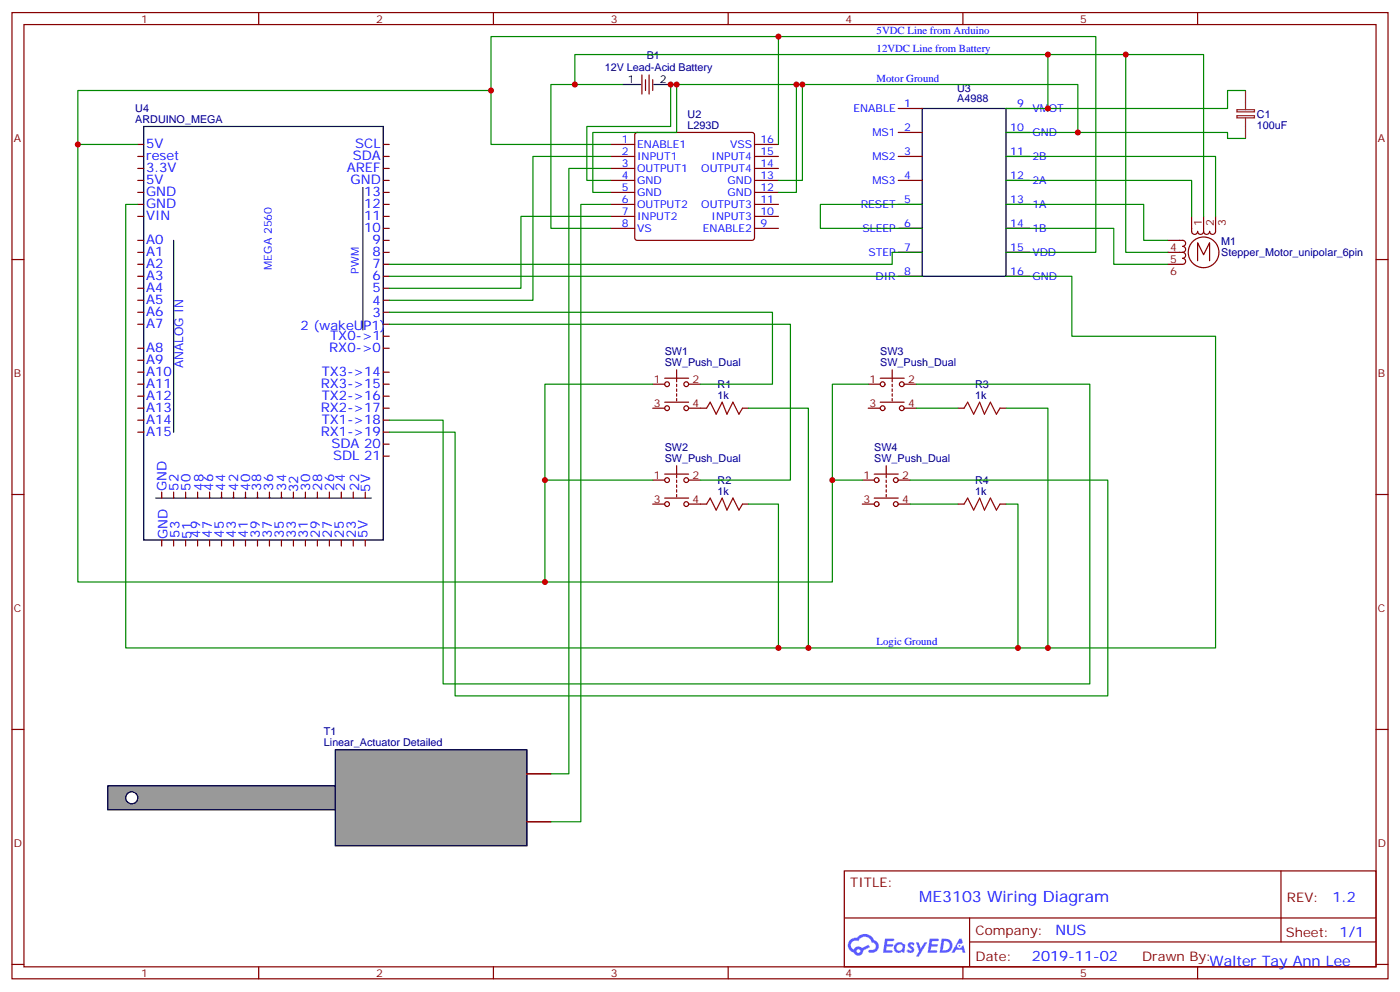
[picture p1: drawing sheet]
<svg xmlns="http://www.w3.org/2000/svg" width="412mm" height="292mm" viewBox="0 0 412 292" stroke-linecap="round" stroke-linejoin="round" font-family="sans-serif">
<g fill="none" stroke="#870000" stroke-width=".35">
<path d="M3.5 3.7h405.4v284.3h-405.4zM7.1 7.2h398.2v277.3h-398.2zM76.2 3.7v3.5M145.3 3.7v3.5M214.5 3.7v3.5M283.6 3.7v3.5M352.8 3.7v3.5M3.5 76.4h3.6M405.3 76.4h3.6M3.5 145.5h3.6M405.3 145.5h3.6M3.5 214.7h3.6"/>
<path d="M405.3 214.7h3.6M248.7 256.3h156.6v28.2h-156.6zM377.3 256.3v20.9M248.7 270.1h156.5M285.6 277.2h119.6M285.6 270.1v14.2M3.5 283.8h3.6M76.2 284.5v3.5M145.3 284.5v3.5M214.5 284.5v3.5M283.6 284.5v3.5M352.8 284.5v3.5"/>
<path d="M405.3 283.8h3.6"/>
</g>
<g fill="#5487ff">
<path d="M267.7 277.5a1.22 1.22 0 0 1 1.7 .2l-.4 .6a.47 .47 0 0 0-.3-.4 .47 .47 0 0 0-.5 .2l.1 .2a1.14 1.14 0 0 1 .8 1.8 1.14 1.14 0 0 1-1.9 0l-.2-.2 .5-.6 .7 .5a.29 .29 0 0 0 .3-.3 .29 .29 0 0 0-.2-.3 1.04 1.04 0 0 1-.6-1.7z"/>
<path d="M260.7 276.2h2.4l.3 .2-.2 .5-1.8 .1-.1 .8h1.5l.3 .4-.3 .4h-1.6l-.2 1.1h1.7l.2 .3-.2 .3-2.6 .1z"/>
<path d="M273.8 276.2h2.4l.3 .2-.1 .5-1.8 .1-.2 .8h1.6l.3 .4-.4 .4-1.6-.1-.1 1.1 1.7 .1 .2 .3-.2 .3-2.6 .1z"/>
<path d="M282.6 276.2h.7l.3 1.3-.6 .3a.69 .69 0 0 0-1 .3 .69 .69 0 0 0 .4 .9 .69 .69 0 0 0 .9-.6l.5-.2 .6 2.2h-.8l-.2-.9h-1.8l-.5 .9h-.8z"/>
<path d="M269.8 277.3h.8l.6 1.8 1.1-1.8h.9l-2.6 4.2h-.8l.9-1.5z"/>
<path d="M277.4 276.2l-.6 4.2h1.3a2.11 2.11 0 0 0 2.5-2.1 2.11 2.11 0 0 0-2.5-2.1zM278.1 277a1.39 1.39 0 0 1 1.7 1.4 1.39 1.39 0 0 1-1.8 1.2h-.3z"/>
<path d="M263.7 277.8a1.54 1.54 0 0 0-.1 2.2 1.54 1.54 0 0 0 2.2 .1l.6 .3 .3-2.3-.2-.3h-.4a1.49 1.49 0 0 0-2.4 0zM264 278.8a.94 .94 0 0 1 1.8 0 .94 .94 0 0 1-1.8 0z"/>
<path d="M250.4 276.6a2.18 2.18 0 0 0 1.1 3.7 1.44 1.44 0 0 0 1.6 .9 1.44 1.44 0 0 0 1.2-1.4l2-1.1-.5-.7-1.9 1a1.47 1.47 0 0 0-2.4 .4 1.39 1.39 0 0 1-.7-1.9 1.39 1.39 0 0 1 2-.5 2.12 2.12 0 0 1 2.2-1.3 2.12 2.12 0 0 1 1.9 1.7 1.14 1.14 0 0 1 1.1 1.4 1.14 1.14 0 0 1-1.7 .7 .43 .43 0 0 0-.5 .4 .43 .43 0 0 0 .4 .5 1.98 1.98 0 0 0 2.5-1.2 1.98 1.98 0 0 0-1.2-2.6 3.1 3.1 0 0 0-5.3-.6l-.9 .1zM252.3 279.9a.55 .55 0 0 1 1.1 0 .55 .55 0 0 1-1.1 0z"/>
<circle cx="282.6" cy="278.3" r=".26"/>
</g>
<g fill="none" stroke="#870000" stroke-width=".35">
<path d="M187.2 39.2l.5-.2h33.8l.5 .2 .2 .5v30.3l-.2 .5-.5 .2h-33.8l-.5-.2-.2-.5v-30.3zM189.1 22v5.7M190.1 23.5v3.1M191.2 22v5.7M192.3 23.5v3.1M40.6 42.5h1.7M40.6 46h1.7M40.6 49.6h1.7M40.6 53.1h1.7M40.6 56.6h1.7M112.9 42.5h1.8M112.9 46h1.8"/>
<path d="M112.9 49.6h1.8M112.9 53.1h1.8M112.9 56.6h1.8M179.9 42.5h7.1M179.9 46h7.1M179.9 49.6h7.1M179.9 53.1h7.1M179.9 56.6h7.1M222.2 42.5h7.1M222.2 46h7.1M222.2 49.6h7.1M222.2 53.1h7.1"/>
<path d="M222.2 56.6h7.1M40.6 60.1h1.7M40.6 63.7h1.7M40.6 70.7h1.7M40.6 74.3h1.7M40.6 77.8h1.7M112.9 60.1h1.8M112.9 63.7h1.8M112.9 67.2h1.8M112.9 70.7h1.8M112.9 74.3h1.8M112.9 77.8h1.8"/>
<path d="M179.9 60.1h7.1M179.9 63.7h7.1M179.9 67.2h7.1M222.2 60.1h7.1M222.2 63.7h7.1M222.2 67.2h7.1M40.6 81.3h1.7M40.6 84.8h1.7M40.6 88.4h1.7M40.6 91.9h1.7M40.6 95.4h1.7M112.9 81.3h1.8"/>
<path d="M112.9 84.8h1.8M112.9 88.4h1.8M112.9 91.9h1.8M112.9 95.4h1.8M112.9 99h1.8M40.6 102.5h1.7M40.6 109.5h1.7M40.6 113.1h1.7M40.6 116.6h1.7M40.6 106h1.7M112.9 102.5h1.8M112.9 109.5h1.8"/>
<path d="M112.9 113.1h1.8M112.9 116.6h1.8M40.6 120.1h1.7M40.6 123.6h1.7M40.6 127.2h1.7M112.9 120.1h1.8M112.9 123.6h1.8M112.9 127.2h1.8M112.9 130.7h1.8M112.9 134.2h1.8M47.6 144.8v1.8M47.6 158.9v1.8"/>
<path d="M51.2 144.8v1.8M51.2 158.9v1.8M54.7 144.8v1.8M54.7 158.9v1.8M58.2 144.8v1.8M58.2 158.9v1.8M61.7 144.8v1.8M61.7 158.9v1.8M65.3 144.8v1.8M65.3 158.9v1.8M68.8 144.8v1.8M68.8 158.9v1.8"/>
<path d="M72.3 144.8v1.8M72.3 158.9v1.8M75.8 144.8v1.8M75.8 158.9v1.8M79.4 144.8v1.8M79.4 158.9v1.8M82.9 144.8v1.8M82.9 158.9v1.8M86.4 144.8v1.8M86.4 158.9v1.8M90 144.8v1.8M90 158.9v1.8"/>
<path d="M93.5 144.8v1.8M93.5 158.9v1.8M97 144.8v1.8M97 158.9v1.8M100.5 144.8v1.8M100.5 158.9v1.8M104.1 144.8v1.8M104.1 158.9v1.8M107.6 144.8v1.8M107.6 158.9v1.8"/>
</g>
<path d="M42.3 37.2h70.6v121.7h-70.6zM183.4 24.9h5.3M192.6 24.9h5M106.9 55.2v41.9M51.2 70.7v56.5M45.9 146.6h63.5" fill="none" stroke="#000" stroke-width=".35"/>
<g fill="none" stroke="#850000" stroke-width=".35">
<path d="M192.3 113.1h3.5M195.8 118.4h7M195.8 111.3h7M197.2 113.1a.71 .71 0 0 0-1-.7 .71 .71 0 0 0-.1 1.2 .71 .71 0 0 0 1.1-.4M199.3 108.8v2.5M199.3 111.7v.7M199.3 113.1v.7M199.3 114.5v.7M199.3 115.9v.7M199.3 117.3v.7M206.4 113.1h-3.6a.71 .71 0 0 0-1-.7 .71 .71 0 0 0-.1 1.2 .71 .71 0 0 0 1.1-.4M255.8 113.1h3.5"/>
<path d="M259.3 118.4h7M259.3 111.3h7M260.7 113.1a.71 .71 0 0 0-1-.7 .71 .71 0 0 0-.1 1.2 .71 .71 0 0 0 1.1-.4M262.8 108.8v2.5M262.8 111.7v.7M262.8 113.1v.7M262.8 114.5v.7M262.8 115.9v.7M262.8 117.3v.7M269.9 113.1h-3.6a.71 .71 0 0 0-1-.7 .71 .71 0 0 0-.1 1.2 .71 .71 0 0 0 1.1-.4M192.3 120.1h3.5M195.8 139.5h7"/>
<path d="M197.2 120.1a.71 .71 0 0 0-1-.6 .71 .71 0 0 0-.1 1.2 .71 .71 0 0 0 1.1-.5M199.3 137.1v2.4M199.3 139.9v.7M206.4 120.1h-3.6a.71 .71 0 0 0-1-.6 .71 .71 0 0 0-.1 1.2 .71 .71 0 0 0 1.1-.5M255.8 120.1h3.5M257.5 139.5h7.1M260.7 120.1a.71 .71 0 0 0-1-.6 .71 .71 0 0 0-.1 1.2 .71 .71 0 0 0 1.1-.5M261.1 137.1v2.4M261.1 139.9v.7M269.9 120.1h-3.6a.71 .71 0 0 0-1-.6 .71 .71 0 0 0-.1 1.2 .71 .71 0 0 0 1.1-.5M192.3 141.3h3.5M192.3 148.3h3.5"/>
<path d="M195.8 146.6h7M197.2 148.3a.71 .71 0 0 0-1-.6 .71 .71 0 0 0-.1 1.2 .71 .71 0 0 0 1.1-.4M197.2 141.3a.71 .71 0 0 0-1-.6 .71 .71 0 0 0-.1 1.2 .71 .71 0 0 0 1.1-.5M199.3 141.3v.7M199.3 142.7v.7M199.3 144.1v.7M199.3 145.5v.7M206.4 148.3h-3.6a.71 .71 0 0 0-1-.6 .71 .71 0 0 0-.1 1.2 .71 .71 0 0 0 1.1-.4M206.4 141.3h-3.6a.71 .71 0 0 0-1-.6 .71 .71 0 0 0-.1 1.2 .71 .71 0 0 0 1.1-.5M254 141.3h3.5M254 148.3h3.5M257.5 146.6h7.1"/>
<path d="M258.9 148.3a.71 .71 0 0 0-1-.6 .71 .71 0 0 0-.1 1.2 .71 .71 0 0 0 1.1-.4M258.9 141.3a.71 .71 0 0 0-1-.6 .71 .71 0 0 0-.1 1.2 .71 .71 0 0 0 1.1-.5M261.1 141.3v.7M261.1 142.7v.7M261.1 144.1v.7M261.1 145.5v.7M268.1 148.3h-3.5a.71 .71 0 0 0-1-.6 .71 .71 0 0 0-.1 1.2 .71 .71 0 0 0 1.1-.4M268.1 141.3h-3.5a.71 .71 0 0 0-1-.6 .71 .71 0 0 0-.1 1.2 .71 .71 0 0 0 1.1-.5"/>
</g>
<g fill="#999" stroke="#000" stroke-width=".35">
<path d="M98.8 220.7h56.4v28.2h-56.4z"/>
<path d="M31.7 231.2h67.1v7.1h-67.1z"/>
</g>
<path d="M155.2 227.7h7.1M155.2 241.8h7.1" fill="none" stroke="#8c2424" stroke-width=".35"/>
<circle cx="38.8" cy="234.8" r="1.76" fill="#fff" stroke="#000" stroke-width=".35"/>
<g fill="none" stroke="#870000" stroke-width=".35">
<path d="M264.6 31.9h7M264.6 39h7M296.3 31.9h7.1M296.3 39h7.1M264.6 46h7M264.6 53.1h7M296.3 46h7.1M296.3 53.1h7.1M264.6 60.1h7M264.6 67.2h7M264.6 74.3h7M296.3 60.1h7.1"/>
<path d="M296.3 67.2h7.1M296.3 74.3h7.1M264.6 81.3h7M296.3 81.3h7.1M206.4 120.1h1.7M218.7 120.1h1.8M282.2 120.1h1.8M294.6 120.1h1.7M206.4 148.3h1.7M218.7 148.3h1.8M282.2 148.3h1.8M294.6 148.3h1.7"/>
<path d="M155.2 227.7h7.1M155.2 241.8h7.1"/>
</g>
<path d="M344 70.7h4.4a.88 .88 0 0 1 .8 .9 .88 .88 0 0 1-.8 .9 .88 .88 0 0 1 .8 .9 .88 .88 0 0 1-.8 .9M344 74.3h4.4M348.4 74.3a.88 .88 0 0 1 .8 .8 .88 .88 0 0 1-.8 .9 .88 .88 0 0 1 .9 .9 .88 .88 0 0 1-.9 .9h-4.4M351 63.7v4.4a.88 .88 0 0 0 .9 .9 .88 .88 0 0 0 .9-.9 .88 .88 0 0 0 .9 .9 .88 .88 0 0 0 .8-.9M352.8 76.7v-5.3l1.7 3.6 1.8-3.6v5.3M354.5 63.7v4.4M358.1 63.7v4.4a.88 .88 0 0 1-.9 .9 .88 .88 0 0 1-.9-.9 .88 .88 0 0 1-.9 .9 .88 .88 0 0 1-.9-.9M359.1 74.3a4.5 4.5 0 0 0-6.5-4.1 4.5 4.5 0 0 0-.9 7.6 4.5 4.5 0 0 0 7.2-2.6l.2-.7" fill="none" stroke="#850000" stroke-width=".35"/>
<path d="M208.1 120.1l1.1-1.7 1.8 3.5 1.7-3.5 1.4 3.5 1.8-3.5 1.8 3.5 1-1.8M284 120.1l1-1.7 1.8 3.5 1.8-3.5 1.4 3.5 1.7-3.5 1.8 3.5 1.1-1.8M208.1 148.3l1.1-1.7 1.8 3.5 1.7-3.5 1.4 3.5 1.8-3.5 1.8 3.5 1-1.8M284 148.3l1-1.7 1.8 3.5 1.8-3.5 1.4 3.5 1.7-3.5 1.8 3.5 1.1-1.8" fill="none" stroke="#a10000" stroke-width=".35"/>
<path d="M271.6 31.9h24.7v49.4h-24.7z" fill="none" stroke="#000" stroke-width=".35"/>
<path d="M364.3 34h5.2v.7h-5.2zM364.3 32.3h5.2v.6h-5.2zM366.9 26.6v5.7M366.9 34.7v6" fill="none" stroke="#8c2424" stroke-width=".35"/>
<g fill="none" stroke="#008700" stroke-width=".35">
<path d="M229.3 10.8v31.7M308.7 16.1h45.8v47.6M331.6 16.1v58.2h12.4M144.6 26.6v-15.8h178.2v63.5h-26.5M169.3 24.9v-8.8h139.4v15.8h-12.4M183.4 24.9h-21.1v42.3h17.6M199.3 24.9v14.1h-24.7v17.6h5.3M234.6 24.9v31.7h-5.3M236.4 24.9h81.1v14.1h-21.2M317.5 39h44.1v1.7h5.3M366.9 26.6h-5.3v5.3h-52.9M22.9 42.5v128.8h137.6v-58.2h31.8"/>
<path d="M40.6 42.5h-17.7v-15.9h121.7v15.9h35.3M179.9 46h-22.9v42.4h-42.3M179.9 53.1h-7v-15.9h24.7v-12.3h38.8v28.2h-7.1M179.9 49.6h-12.3v178.1h-5.3M296.3 46h61.8v17.7M296.3 53.1h54.7v10.6M40.6 60.1h-3.6v130.6h271.7v-70.6h-12.4M179.9 63.7h-26.4v21.1h-38.8M179.9 60.1h-8.8v181.7h-8.8M271.6 74.3h-8.8v3.5h-148.1M271.6 60.1h-29.9v7.1h29.9M296.3 60.1h40.6v10.6h7.1"/>
<path d="M296.3 67.2h31.8v10.6h15.9M114.7 91.9h112.8v21.2h-21.1M114.7 95.4h118.1v45.9h-26.4M114.7 81.3h156.9M296.3 81.3h19.4v17.7h42.4v91.7h-49.4M255.8 113.1h-10.6v28.2M269.9 113.1h51.1v88.2h-190.5v-77.7h-15.8M114.7 127.2h19.4v77.6h192.2v-63.5h-58.2M220.5 120.1h17.6v70.6M269.9 120.1h12.3M160.5 141.3h31.8M220.5 148.3h8.8v42.4"/>
<path d="M254 141.3h-8.8v30h-84.7M268.1 148.3h14.1M296.3 148.3h3.6v42.4"/>
</g>
<g fill="#c00">
<circle cx="308.7" cy="190.7" r=".88"/>
<circle cx="238.1" cy="190.7" r=".88"/>
<circle cx="144.6" cy="26.6" r=".88"/>
<circle cx="229.3" cy="10.8" r=".88"/>
<circle cx="331.6" cy="16.1" r=".88"/>
<circle cx="245.2" cy="141.3" r=".88"/>
<circle cx="236.4" cy="24.9" r=".88"/>
<circle cx="160.5" cy="171.3" r=".88"/>
<circle cx="22.9" cy="42.5" r=".88"/>
<circle cx="199.3" cy="24.9" r=".88"/>
<circle cx="197.6" cy="24.9" r=".88"/>
<circle cx="234.6" cy="24.9" r=".88"/>
<circle cx="160.5" cy="141.3" r=".88"/>
<circle cx="169.3" cy="24.9" r=".88"/>
<circle cx="308.7" cy="16.1" r=".88"/>
<circle cx="299.9" cy="190.7" r=".88"/>
<circle cx="229.3" cy="190.7" r=".88"/>
<circle cx="317.5" cy="39" r=".88"/>
<circle cx="308.7" cy="31.9" r=".88"/>
</g>
<text font-size="4.6" fill="#00f" x="270.8" y="265.3">ME3103 Wiring Diagram</text>
<g font-size="4.2" fill="#00f">
<text x="392.5" y="265.6">1.2</text>
<text x="310.9" y="275.1">NUS</text>
<text x="304" y="282.9">2019-11-02</text>
<text x="356.3" y="284.2">Walter Tay Ann Lee</text>
</g>
<g font-size="3.9" fill="#00f">
<text x="43" y="43.6">5V</text>
<text x="43" y="47.1">reset</text>
<text x="103.9" y="47.1">SDA</text>
<text x="104.7" y="43.6">SCL</text>
<text x="43" y="50.6">3.3V</text>
<text x="102.2" y="50.6">AREF</text>
<text x="43" y="54.2">5V</text>
<text x="43" y="57.7">GND</text>
<text x="103.3" y="54.2">GND</text>
<text x="107.3" y="57.7">13</text>
<text x="43" y="61.2">GND</text>
<text x="43" y="64.7">VIN</text>
<text x="107.3" y="61.2">12</text>
<text x="107.3" y="64.7">11</text>
<text x="43" y="71.8">A0</text>
<text x="107.3" y="68.3">10</text>
<text x="109.7" y="71.8">9</text>
<text x="43" y="75.3">A1</text>
<text x="109.7" y="75.3">8</text>
<text x="43" y="78.8">A2</text>
<text x="43" y="82.4">A3</text>
<text x="109.7" y="78.8">7</text>
<text x="109.7" y="82.4">6</text>
<text x="43" y="85.9">A4</text>
<text x="43" y="89.4">A5</text>
<text x="109.7" y="85.9">5</text>
<text x="109.7" y="89.8">4</text>
<text x="43" y="93">A6</text>
<text x="109.7" y="93.3">3</text>
<text x="43" y="96.5">A7</text>
<text x="88.5" y="97.2">2 (wakeUP1)</text>
<text x="97.3" y="100">TX0-&gt;1</text>
<text x="43" y="103.5">A8</text>
<text x="43" y="107.1">A9</text>
<text x="97" y="103.5">RX0-&gt;0</text>
<text x="43" y="110.6">A10</text>
<text x="94.8" y="110.6">TX3-&gt;14</text>
<text x="43" y="114.1">A11</text>
<text x="43" y="117.7">A12</text>
<text x="94.5" y="114.1">RX3-&gt;15</text>
<text x="94.8" y="117.7">TX2-&gt;16</text>
<text x="43" y="121.2">A13</text>
<text x="43" y="124.7">A14</text>
<text x="94.5" y="121.2">RX2-&gt;17</text>
<text x="94.8" y="124.7">TX1-&gt;18</text>
<text x="43" y="128.2">A15</text>
<text x="94.5" y="128.2">RX1-&gt;19</text>
<text x="97.6" y="131.8">SDA 20</text>
<text x="98.1" y="135.3">SDL 21</text>
<text x="49" y="144.5" transform="rotate(-90 49 144.5)">GND</text>
<text x="52.6" y="144.5" transform="rotate(-90 52.6 144.5)">52</text>
<text x="56.1" y="144.5" transform="rotate(-90 56.1 144.5)">50</text>
<text x="60" y="144.5" transform="rotate(-90 60 144.5)">48</text>
<text x="62.8" y="144.5" transform="rotate(-90 62.8 144.5)">46</text>
<text x="66.3" y="144.5" transform="rotate(-90 66.3 144.5)">44</text>
<text x="70.2" y="144.5" transform="rotate(-90 70.2 144.5)">42</text>
<text x="73.7" y="144.5" transform="rotate(-90 73.7 144.5)">40</text>
<text x="76.9" y="144.5" transform="rotate(-90 76.9 144.5)">38</text>
<text x="80.4" y="144.5" transform="rotate(-90 80.4 144.5)">36</text>
<text x="84.3" y="144.5" transform="rotate(-90 84.3 144.5)">34</text>
<text x="87.8" y="144.8" transform="rotate(-90 87.8 144.8)">32</text>
<text x="91.4" y="144.5" transform="rotate(-90 91.4 144.5)">30</text>
<text x="94.9" y="144.5" transform="rotate(-90 94.9 144.5)">28</text>
<text x="98.4" y="144.5" transform="rotate(-90 98.4 144.5)">26</text>
<text x="101.6" y="144.5" transform="rotate(-90 101.6 144.5)">24</text>
<text x="105.8" y="144.5" transform="rotate(-90 105.8 144.5)">22</text>
<text x="109" y="144.6" transform="rotate(-90 109 144.6)">5V</text>
<text x="49.4" y="158.6" transform="rotate(-90 49.4 158.6)">GND</text>
<text x="52.9" y="158.2" transform="rotate(-90 52.9 158.2)">53</text>
<text x="56.4" y="158.6" transform="rotate(-90 56.4 158.6)">51</text>
<text x="58.9" y="158.2" transform="rotate(-90 58.9 158.2)">49</text>
<text x="62.4" y="158.2" transform="rotate(-90 62.4 158.2)">47</text>
<text x="66" y="158.2" transform="rotate(-90 66 158.2)">45</text>
<text x="69.5" y="158.2" transform="rotate(-90 69.5 158.2)">43</text>
<text x="73" y="158.2" transform="rotate(-90 73 158.2)">41</text>
<text x="76.6" y="158.2" transform="rotate(-90 76.6 158.2)">39</text>
<text x="80.1" y="158.2" transform="rotate(-90 80.1 158.2)">37</text>
<text x="83.6" y="158.2" transform="rotate(-90 83.6 158.2)">35</text>
<text x="87.1" y="158.2" transform="rotate(-90 87.1 158.2)">33</text>
<text x="90.7" y="158.2" transform="rotate(-90 90.7 158.2)">31</text>
<text x="94.2" y="158.2" transform="rotate(-90 94.2 158.2)">29</text>
<text x="97.7" y="158.2" transform="rotate(-90 97.7 158.2)">27</text>
<text x="101.2" y="158.2" transform="rotate(-90 101.2 158.2)">25</text>
<text x="104.8" y="158.2" transform="rotate(-90 104.8 158.2)">23</text>
<text x="108.3" y="158.2" transform="rotate(-90 108.3 158.2)">5V</text>
</g>
<g font-size="3.9" fill="#800">
<text x="250.5" y="260.9">TITLE:</text>
<text x="379.1" y="265.6">REV:</text>
<text x="287.4" y="275.1">Company:</text>
<text x="378.7" y="275.7">Sheet: 1/1</text>
<text x="287.4" y="282.8">Date:</text>
<text x="336.4" y="282.8">Drawn By:</text>
</g>
<text font-size="3.5" fill="#00f" x="54" y="108.3" transform="rotate(-90 54 108.3)">ANALOG IN</text>
<g font-size="3.2" fill="#800">
<text x="41.6" y="6.7">1</text>
<text x="110.8" y="6.7">2</text>
<text x="179.9" y="6.7">3</text>
<text x="249.1" y="6.7">4</text>
<text x="318.2" y="6.7">5</text>
<text x="4.1" y="41.8">A</text>
<text x="405.9" y="41.8">A</text>
<text x="4.1" y="110.9">B</text>
<text x="405.9" y="110.9">B</text>
<text x="4.1" y="180.1">C</text>
<text x="405.9" y="180.1">C</text>
<text x="4.1" y="249.2">D</text>
<text x="405.9" y="249.2">D</text>
<text x="41.6" y="287.5">1</text>
<text x="110.8" y="287.5">2</text>
<text x="179.9" y="287.5">3</text>
<text x="249.1" y="287.5">4</text>
<text x="318.2" y="287.5">5</text>
</g>
<g font-size="3.2" fill="#00f">
<text x="258.2" y="9.9">5VDC Line from Arduino</text>
<text x="258.2" y="15.2">12VDC Line from Battery</text>
<text x="258.2" y="24">Motor Ground</text>
<text x="251.4" y="33">ENABLE</text>
<text x="266.3" y="31.6">1</text>
<text x="299.6" y="31.6">9</text>
<text x="304.1" y="33">VMOT</text>
<text x="257" y="40">MS1</text>
<text x="266.3" y="38.6">2</text>
<text x="297.6" y="38.6">10</text>
<text x="304.1" y="40">GND</text>
<text x="183.2" y="42.2">1</text>
<text x="183.2" y="45.7">2</text>
<text x="187.7" y="43.6">ENABLE1</text>
<text x="187.7" y="47.1">INPUT1</text>
<text x="209.6" y="47.1">INPUT4</text>
<text x="215" y="43.6">VSS</text>
<text x="224" y="45.7">15</text>
<text x="224" y="42.2">16</text>
<text x="257" y="47.1">MS2</text>
<text x="266.3" y="45.7">3</text>
<text x="297.6" y="45.7">11</text>
<text x="304.1" y="47.1">2B</text>
<text x="183.2" y="49.2">3</text>
<text x="183.2" y="52.7">4</text>
<text x="187.7" y="50.6">OUTPUT1</text>
<text x="206.6" y="50.6">OUTPUT4</text>
<text x="224" y="52.7">13</text>
<text x="224" y="49.2">14</text>
<text x="266.3" y="52.7">4</text>
<text x="297.6" y="52.7">12</text>
<text x="183.2" y="56.3">5</text>
<text x="183.2" y="59.8">6</text>
<text x="187.7" y="54.2">GND</text>
<text x="187.7" y="57.7">GND</text>
<text x="214.3" y="57.7">GND</text>
<text x="214.3" y="54.2">GND</text>
<text x="224" y="59.8">11</text>
<text x="224" y="56.3">12</text>
<text x="257" y="54.2">MS3</text>
<text x="266.3" y="59.8">5</text>
<text x="297.6" y="59.8">13</text>
<text x="304.1" y="54.2">2A</text>
<text x="183.2" y="63.3">7</text>
<text x="187.7" y="61.2">OUTPUT2</text>
<text x="187.7" y="64.7">INPUT2</text>
<text x="206.6" y="61.2">OUTPUT3</text>
<text x="209.6" y="64.7">INPUT3</text>
<text x="224" y="63.3">10</text>
<text x="253.5" y="61.2">RESET</text>
<text x="304.1" y="61.2">1A</text>
<text x="183.2" y="66.9">8</text>
<text x="187.7" y="68.3">VS</text>
<text x="207" y="68.3">ENABLE2</text>
<text x="224" y="66.9">9</text>
<text x="254" y="68.3">SLEEP</text>
<text x="266.3" y="66.9">6</text>
<text x="297.6" y="66.9">14</text>
<text x="304.1" y="68.3">1B</text>
<text x="255.8" y="75.3">STEP</text>
<text x="266.3" y="73.9">7</text>
<text x="297.6" y="73.9">15</text>
<text x="304.1" y="75.3">VDD</text>
<text x="80.1" y="79.4" transform="rotate(-90 80.1 79.4)">MEGA 2560</text>
<text x="105.7" y="80.5" transform="rotate(-90 105.7 80.5)">PWM</text>
<text x="257.9" y="82.4">DIR</text>
<text x="266.3" y="81">8</text>
<text x="297.6" y="81">16</text>
<text x="304.1" y="82.4">GND</text>
<text x="258.2" y="189.8">Logic Ground</text>
</g>
<g font-size="3.2" fill="#000080">
<text x="190.5" y="17.3">B1</text>
<text x="178.2" y="20.8">12V Lead-Acid Battery</text>
<text x="282" y="27">U3</text>
<text x="39.9" y="32.9">U4</text>
<text x="202.6" y="34.6">U2</text>
<text x="282" y="30.2">A4988</text>
<text x="370.2" y="34.8">C1</text>
<text x="39.9" y="36.2">ARDUINO_MEGA</text>
<text x="202.6" y="37.9">L293D</text>
<text x="370.2" y="38">100uF</text>
<text x="359.8" y="75.2">Stepper_Motor_unipolar_6pin</text>
<text x="359.8" y="72">M1</text>
<text x="195.8" y="107.8">SW_Push_Dual</text>
<text x="195.8" y="104.6">SW1</text>
<text x="259.3" y="107.8">SW_Push_Dual</text>
<text x="259.3" y="104.6">SW3</text>
<text x="211.4" y="117.3">1k</text>
<text x="211.4" y="114.1">R1</text>
<text x="287.2" y="117.3">1k</text>
<text x="287.2" y="114.1">R3</text>
<text x="195.8" y="136">SW_Push_Dual</text>
<text x="195.8" y="132.8">SW2</text>
<text x="257.5" y="136">SW_Push_Dual</text>
<text x="257.5" y="132.8">SW4</text>
<text x="211.4" y="142.3">R2</text>
<text x="287.2" y="142.3">R4</text>
<text x="211.4" y="145.5">1k</text>
<text x="287.2" y="145.5">1k</text>
<text x="95.4" y="219.6">Linear_Actuator Detailed</text>
<text x="95.4" y="216.4">T1</text>
</g>
<g font-size="3.2">
<text x="185" y="24.5">1</text>
<text x="194.4" y="24.5">2</text>
</g>
<g font-size="3.2" fill="#840000">
<text x="354" y="66.4" transform="rotate(-90 354 66.4)">1</text>
<text x="357.5" y="66.4" transform="rotate(-90 357.5 66.4)">2</text>
<text x="361.1" y="66.4" transform="rotate(-90 361.1 66.4)">3</text>
<text x="344.7" y="73.7">4</text>
<text x="344.7" y="77.3">5</text>
<text x="344.7" y="80.8">6</text>
<text x="192.6" y="112.7">1</text>
<text x="204" y="112.7">2</text>
<text x="256.1" y="112.7">1</text>
<text x="267.5" y="112.7">2</text>
<text x="192.6" y="119.8">3</text>
<text x="204" y="119.8">4</text>
<text x="256.1" y="119.8">3</text>
<text x="267.5" y="119.8">4</text>
<text x="192.6" y="140.9">1</text>
<text x="204" y="140.9">2</text>
<text x="254.4" y="140.9">1</text>
<text x="265.7" y="140.9">2</text>
<text x="192.6" y="148">3</text>
<text x="204" y="148">4</text>
<text x="254.4" y="148">3</text>
<text x="265.7" y="148">4</text>
</g>
</svg>
